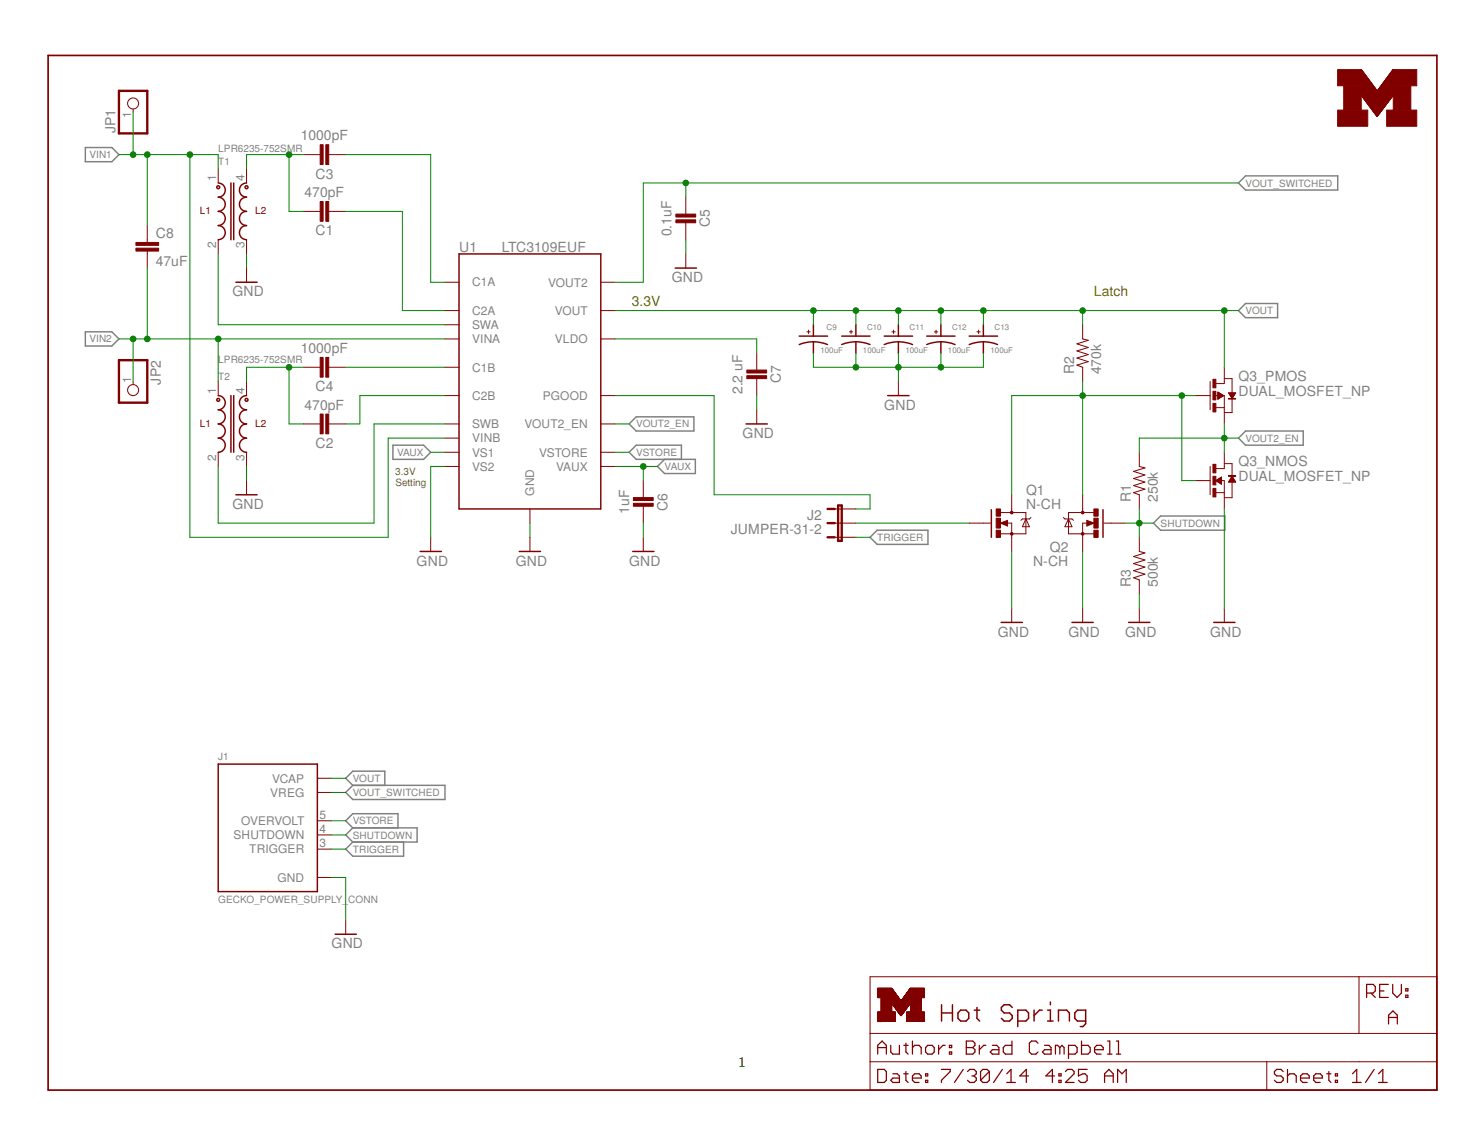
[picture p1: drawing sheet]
<svg xmlns="http://www.w3.org/2000/svg" width="279mm" height="216mm" viewBox="0 0 279 216" stroke-linecap="round" stroke-linejoin="round" font-family="sans-serif">
<g fill="none" stroke="#808080" stroke-width=".28">
<path d="M16.1 27.8h5l1.3 1.3-1.3 1.3h-5zM233.2 34.4l1.3-1.3h17.4v2.7h-17.4zM233.2 58.5l1.3-1.4h6v2.7h-6zM16.1 62.5h5l1.3 1.3-1.3 1.3h-5zM118.4 79.8l1.4-1.3h10.8v2.6h-10.8zM74 83.8h5.8l1.3 1.3-1.3 1.4h-5.8zM125.1 86.5l-1.3 1.3 1.3 1.3h5.8v-2.6h-11.1l-1.4-1.4 1.4-1.3h8.5v2.7M165.1 99.8h9.6v2.7h-9.6l-1.3-1.4zM217.2 98.5l1.3-1.4h12.1v2.7h-12.1zM233.2 82.5l1.3-1.4h10.9v2.7h-10.9zM65.1 149.2l1.3-1.4h17.4v2.7h-17.4zM66.4 147.8l-1.3-1.3 1.3-1.3h6.1v2.6"/>
<path d="M66.4 155.8l-1.3 1.4 1.3 1.3M66.4 155.8h12.1v2.7h-12.1M66.4 155.8l-1.3-1.3 1.3-1.3h8.5v2.6M66.4 158.5l-1.3 1.3 1.3 1.4h9.6v-2.7"/>
</g>
<path d="M9.1 10.4h261.4v194.8h-261.4z" fill="none" stroke="#800000" stroke-width=".32"/>
<g fill="none" stroke="#800000" stroke-width=".19">
<path d="M256.3 17.9l3 4 3-4M256.3 17.9h6.1M256.3 17.8h6.1M256.3 17.7h6.1M256.3 17.6h6.1M256.3 17.5h6.1M256.3 17.4h6.1M256.3 17.3h6.1M256.3 17.2h6.1M256.3 17.1h6.1M256.3 17l2.9 .1M256.3 17h2.9"/>
<path d="M256.3 16.9l2.9 .1M256.3 16.9h2.8M256.3 16.8l2.8 .1M256.3 16.8h2.8M256.3 16.7l2.7 .1M256.3 16.7h2.7M256.3 16.6h2.6M256.3 16.5h2.5M256.3 16.4h2.5M256.3 16.4h2.4M256.3 16.3h2.4M256.3 16.2l2.4 .1"/>
<path d="M256.3 16.2h2.3M256.3 16.1l2.3 .1M256.3 16.1h2.2M256.3 16l2.2 .1M256.3 16h2.2M256.3 15.9l2.1 .1M256.3 15.9h2.1M256.3 15.8h2M256.3 15.7l2 .1M256.3 15.7h2M256.3 15.7h1.9M256.3 15.6h1.9"/>
<path d="M256.3 15.6h1.8M256.3 15.5h1.8M256.3 15.4l1.8 .1M256.3 15.4h1.7M256.3 15.3l1.7 .1M256.3 15.3h1.6M256.3 13.1l3 4 3-4h.1v4.8h-6.1zM256.3 18h6M256.3 15.2h1.6M256.3 15.1l1.5 .1M256.3 15.1h1.5M256.3 15h1.5"/>
<path d="M256.3 15h1.4M256.3 14.9h1.4M256.3 14.9h1.3M256.3 14.8h1.3M256.3 14.7l1.2 .1M256.3 14.7h1.2M256.3 14.6h1.2M256.3 14.6h1.1M256.3 14.5h1.1M256.3 14.4h1M256.3 14.4h.9M256.3 14.3h.9"/>
<path d="M256.3 14.2h.9M256.3 14.2h.8M256.3 14.1h.8M256.3 14.1h.7M256.3 14h.7M256.3 13.9h.6M256.3 13.8h.6M256.3 13.8h.5M256.3 13.7h.5M256.3 13.6h.4M256.3 13.6h.3M256.3 13.5h.3"/>
<path d="M256.3 13.4h.3M256.3 13.4h.2M256.3 13.3h.2M256.3 13.2h.1M256.4 18.1h5.8M256.4 18.2h5.7M256.5 18.2h5.6M256.5 18.3h5.6M256.5 18.3h5.5M256.6 18.4h5.4M256.7 18.4h5.2M256.7 18.5h5.2"/>
<path d="M256.8 18.5h5.1M256.8 18.6h5M256.8 18.7h4.9M256.9 18.7h4.8M256.9 18.8h4.8M256.9 18.8h4.7M257 18.9h4.6M257.1 19h4.4M257.1 19.1h4.3M257.2 19.1h4.2M257.2 19.2h4.2M257.3 19.2h4"/>
<path d="M257.3 19.3h4M257.4 19.4h3.8M257.5 19.5h3.6M257.5 19.6h3.6M257.5 19.6h3.5M257.6 19.7h3.4M257.6 19.7h3.3M257.7 19.8h3.2M257.7 19.9h3.2M257.8 19.9h3M259.4 17.1h3M259.4 17h3"/>
<path d="M259.5 16.9h2.9M259.5 16.8h2.9M259.6 16.8h2.8M259.6 16.7h2.8M259.7 16.6h2.7M259.8 16.5h2.6M259.8 16.4h2.6M259.9 16.3h2.5M260 16.2h2.4M260.1 16.1h2.3M260.1 16h2.3M260.2 16h2.2"/>
<path d="M260.2 15.9h2.2M260.3 15.8h2.1M260.3 15.7h2.1M260.4 15.7h2M260.4 15.6h2M260.5 15.5h1.9M260.6 15.4h1.8M260.6 15.3h1.8M260.7 15.3h1.7M260.7 15.2h1.7M260.8 15.2h1.6M260.8 19.9l-3 .1"/>
<path d="M260.8 15.1h1.6M260.8 15h1.6M260.9 15h1.5M260.9 14.9h1.5M261 14.9h1.4M261 14.8h1.4M261.1 14.7h1.3M261.1 14.6h1.3M261.2 14.6h1.2M261.2 14.5h1.2M261.3 14.4h1.1M261.4 14.3h1"/>
<path d="M261.4 14.2h1M261.5 14.2h.9M261.5 14.1h.9M261.6 14h.8M261.7 13.9h.7M261.7 13.8h.7M261.8 13.8h.6M261.8 18.6h-5M261.8 13.7h.6M261.9 13.6h.5M262 13.5h.4M262 13.4h.4"/>
<path d="M262.1 13.4h.3M262.1 13.3h.3M262.2 13.2h.2M25.1 20.5v.6M41.1 31.8v2.6M46.4 31.8v2.6M57.1 29.1h3.2M57.1 39.8h3.2M61.6 29.1h3.5M61.6 39.8h3.5M129.1 37.1v3.5M257.8 20h3"/>
<path d="M257.9 20h2.8M257.9 20.1h2.8M257.9 20.1h2.7M258 20.2h2.6M258 20.3h2.5M258.1 20.3h2.4M258.1 20.4h2.4M258.1 20.4h2.3M258.2 20.5h2.2M258.2 20.5h2.1M258.2 20.6h2.1M258.3 20.6h2"/>
<path d="M258.3 20.7h1.9M258.4 20.7h1.8M258.4 20.8h1.7M258.5 20.9h1.6M258.5 20.9h1.5M258.6 21h1.4M258.6 21h1.3M258.6 21.1h1.3M258.7 21.1h1.2M258.7 21.2h1.2M258.7 21.2h1.1M258.8 21.3h1"/>
<path d="M258.8 21.3h.9M258.8 21.4h.9M258.9 21.4h.8M259 21.5h.6M259 21.6h.5M259.1 21.7h.4M259.1 21.7h.3M259.1 21.8h.3M259.2 21.8h.2M259.2 21.9h.1M27.7 42.5v3.2M27.7 47.2v3.3"/>
<path d="M41.1 45.1v2.7M46.4 45.1v2.7M46.4 50.5v2.6M83.8 53.1h2.6M83.8 58.5h2.6M113.1 53.1h2.7M113.1 58.5h2.7M129.1 41.9v3.2M129.1 47.8v2.7M25.1 71.8v.6M41.1 71.8v2.7M46.4 71.8v2.7"/>
<path d="M57.1 69.1h3.2M57.1 79.8h3.2M61.6 69.1h3.5M61.6 79.8h3.5M83.8 61.1h2.6M83.8 63.8h2.6M83.8 69.1h2.6M83.8 74.5h2.6M83.8 79.8h2.6M113.1 63.8h2.7M113.1 74.5h2.7M113.1 79.8h2.7"/>
<path d="M142.5 66.5v3.4M142.5 71.3v3.2M142.5 77.1v2.7M151.9 62.5h.6M152.2 62.1v.7M159.9 62.5h.6M160.2 62.1v.7M167.9 62.5h.7M168.2 62.1v.7M169.1 71.8v2.7M175.9 62.5h.7M176.2 62.1v.7"/>
<path d="M183.9 62.5h.7M184.2 62.1v.7M203.8 61.1v2.7l1.1 .3-2.1 .6 2.1 .7-2.1 .7 2.1 .6-2.1 .7 2.1 .7-2.1 .6 1 .4v2.7M225.2 74.5h2.6M227.8 71.8v5.3M228.8 74.5h1.7v5.3M228.9 76.7h1.6M229.3 73.8l1.1 .7-1.1 .6zM229.3 75.1h.1M229.3 75h.1M229.3 75h.3M229.3 74.9h.4"/>
<path d="M229.3 74.8h.5M229.3 74.7h.6M229.3 74.7h.7M229.3 74.6h.9M229.3 74.5h1M229.3 74.4h.9M229.3 74.3h.8M229.3 74.2h.7M229.3 74.1h.6M229.3 74.1h.4M229.3 74h.3M229.3 73.9h.2"/>
<path d="M229.3 73.9h.1M230.5 69.1v3.1h-1.6M230.5 71.3h1.5v2.8M231.3 73.9h1.3l-.6 1.1zM231.4 74h1.2M231.4 74.1h1.2M231.4 74.1h1.1M231.5 74.2h1M231.5 74.3h.9M231.6 74.4h.8M231.6 74.4h.7M231.7 74.5h.6"/>
<path d="M231.7 74.6h.5M231.8 74.7h.4M231.8 74.7h.3M231.9 74.8h.2M231.9 74.9h.2M232 75v2.7h-1.5M232 75h.1M41.1 85.1v2.7M46.4 85.1v2.7M46.4 90.5v2.6M83.8 82.5h2.6M83.8 85.1h2.6"/>
<path d="M83.8 87.8h2.6M99.8 95.8v2.7M113.1 85.1h2.7M113.1 87.8h2.7M121.1 90.5v3.4M121.1 95.3v3.2M157.1 98.5h4M157.1 95.8h4M182.5 98.5h4M188.4 98.5l1.3-.6v1.1zM188.4 96.5h4.7v4h-4.7M189.5 98.5h1v5.3"/>
<path d="M190.5 93.1v3.4M193.1 97.7l.7 1.4h-1.3zM194.1 97.4l-.3 .3h-1.3l-.3 .2M200.2 97.4l.3 .3h1.3l.3 .2M201.2 97.7l.6 1.4h-1.3zM203.8 93.1v3.4M204.6 97.9l1.4 .6-1.4 .5zM204.8 98.5h-1v5.3M205.9 96.5h-4.7v4h4.8M207.8 98.5h4M214.5 85.1v2.7l1.1 .3-2.2 .6 2.2 .7-2.2 .7 2.2 .6-2.2 .7 2.2 .7-2.2 .6 1.1 .4v2.7M225.2 90.5h2.6"/>
<path d="M227.8 87.8v5.3M228.9 92.7h1.6M228.9 90.5l1.1-.7v1.3zM228.9 90.5h1.6v5.3M229 90.4h1M229 90.6h1M229.1 90.3h.9M229.2 90.6h.8M229.2 90.3h.8M229.3 90.7h.7M229.4 90.2h.6M229.4 90.8h.6"/>
<path d="M229.5 90.1h.5M229.5 90.9h.5M229.6 90h.4M229.7 90.9h.3M229.7 90h.3M229.8 91h.2M229.8 89.9h.2M229.9 91.1h.1M230 89.8h.1M230.5 85.1v3.1h-1.6M230.5 87.3h1.5v2.4M231.3 90.7h1.3"/>
<path d="M231.4 90.6h1.2M231.4 90.6h1.1M231.5 90.5h1M231.5 90.4h.9M231.6 90.3h.8M231.6 90.3h.7M231.6 90.2h.7M231.7 90.1h.6M231.8 90h.4M231.8 89.9h.3M231.9 89.8h.2M231.9 89.7h.1"/>
<path d="M232 90.7v3h-1.5M232 89.7l.6 1h-1.3zM81.1 101.1v2.7M99.8 101.1v2.7M121.1 101.1v2.7M157.1 101.1h4M190.5 114.5v2.7M203.8 114.5v2.7M214.5 101.1v2.7l1.1 .3-2.2 .7 2.2 .6-2.2 .7 2.2 .6-2.2 .7 2.2 .7-2.2 .7 1.1 .4v2.6M214.5 114.5v2.7M230.5 114.5v2.7M59.8 146.5h2.6"/>
<path d="M59.8 149.2h2.6M59.8 154.5h2.6M59.8 157.2h2.6M59.8 159.8h2.6M59.8 165.2h2.6M65.1 173.2v2.7M163.8 183.9h106.7v21.3h-106.7zM163.8 199.9h106.7M163.8 194.5h106.7M165.3 192.2h3.3M165.3 192.1h3.3M165.3 192h3.3"/>
<path d="M165.3 191.9h3.3M165.3 191.8h3.3M165.3 191.7h3.3M165.3 191.6h3.3M165.3 191.5h3.3M165.3 191.4h3.3M165.3 191.3h3.3M165.3 191.2h3.3M165.3 191.1h3.3M165.3 191h3.3M165.3 190.9h3.3M165.3 190.8h3.3"/>
<path d="M165.3 190.7h3.3M165.3 190.6h3.3M165.3 190.5h3.3M165.3 187.8h3.9M165.3 187.7h3.8M165.3 187.6l3.8 .1M165.3 187.6h3.8M165.3 187.6h3.7M165.3 187.5h3.7M165.3 187.4h3.6M165.3 187.3h3.5M165.3 187.2l3.5 .1"/>
<path d="M165.3 187.2h3.4M165.3 187.1l3.4 .1M165.3 187.1h3.4M165.3 187l3.4 .1M165.3 187h3.3M165.3 186.9h3.3M165.3 186.9h3.2M165.3 186.8h3.2M165.3 186.8h3.1M165.3 186.7h3.1M165.3 186.6h3.1M165.3 186.6h3"/>
<path d="M165.3 186.5h3M165.3 186.5h2.9M165.3 186.4h2.9M165.3 186.3h2.8M165.3 186.2l2.8 .1M165.3 186.2h2.7M165.3 186.1l2.7 .1M165.3 186.1h2.7M165.3 186.1h2.6M165.3 186h2.6M165.9 190.4h2M165.9 190.3h2"/>
<path d="M165.9 190.2h2M165.9 190.1h2M165.9 190h2M165.9 189.9h2M165.9 189.8h2M165.9 189.7h2M165.9 189.6h2M165.9 189.5h2M165.9 189.4h2M165.9 189.3h2M165.9 189.2h2M165.9 189.1h2"/>
<path d="M165.9 189h2M165.9 188.9h2M165.9 188.9h5.5M165.9 188.8h7.5M165.9 188.7h7.5M165.9 188.6h7.5M165.9 188.5h7.5M165.9 188.4h7.5M165.9 188.4h3.7M165.9 188.3h3.6M165.9 188.2h3.6M165.9 188.1h3.5"/>
<path d="M165.9 188h3.4M165.9 187.9l3.4 .1M165.9 187.9h3.4M165.9 187.8h3.3M168 189h3.3M168.1 189.1h3.1M168.1 189.2h3.1M168.2 189.3h2.9M168.2 189.3h2.8M168.3 189.3h2.7M168.3 189.4h2.6M168.4 189.5h2.5"/>
<path d="M168.4 189.6h2.4M168.5 189.6h2.3M168.5 189.7h2.3M168.6 189.7h2.1M168.6 192.3h-3.3M168.6 189.8h2.1M168.6 190.6h-3.3M168.7 189.9h1.9M168.8 190.1h1.7M168.8 190.1h1.6M168.9 190.2h1.5M168.9 190.2h1.4"/>
<path d="M169 190.3h1.3M169 190.4h1.3M169.1 190.4h1.1M169.1 190.5h1.1M169.1 190.6h1M169.2 190.6h.9M169.2 190.7h.8M169.3 190.7h.7M169.3 190.8h.6M169.4 190.9h.5M169.4 190.9h.4M169.5 191h.3"/>
<path d="M169.5 191.1h.2M169.6 191.1h.1M169.6 191.2h.1M169.7 188.4h3.7M169.7 188.3h3.7M169.8 191l-.3 .1M169.8 188.3h3.6M169.8 188.2h3.6M169.9 188.1h3.5M169.9 188h3.5M170 188h3.4M170 190.8h-.7"/>
<path d="M170 187.9h3.4M170.1 187.9h3.3M170.1 187.7h3.9M170.2 190.5h-1.1M170.2 187.7h3.8M170.2 187.6h3.8M170.3 187.6h3.7M170.3 187.5h3.7M170.4 187.4h3.6M170.4 187.3h3.6M170.5 187.3h3.5M170.5 190h-1.7"/>
<path d="M170.6 187.2h3.4M170.6 187.1h3.4M170.7 187h3.3M170.7 192.3h3.3M170.7 192.2h3.3M170.7 192.1h3.3M170.7 192h3.3M170.7 191.9h3.3M170.7 191.8h3.3M170.7 191.7h3.3M170.7 191.6h3.3M170.7 191.5h3.3"/>
<path d="M170.7 191.4h3.3M170.7 191.3h3.3M170.7 191.2h3.3M170.7 191.1h3.3M170.7 191h3.3M170.7 190.9h3.3M170.7 190.8h3.3M170.7 190.7h3.3M170.7 190.6h3.3M170.7 190.5h3.3M170.8 186.9h3.2M170.8 186.8h3.2"/>
<path d="M170.9 186.8h3.1M170.9 186.7h3.1M170.9 186.6h3.1M171 189.4h-2.7M171 186.6h3M171 186.5h3M171.1 186.5h2.9M171.1 186.4h2.9M171.1 189.2h-2.9M171.2 186.4h2.8M171.2 186.3h2.8M171.3 189h-3.3"/>
<path d="M171.3 186.2h2.7M171.3 188.9h-3.3M171.3 188.9h.1M171.3 186.1h2.7M171.4 186.1h2.6M171.4 190.5h.1M171.4 186h2.6M171.4 190.4h2M171.4 190.3h2M171.4 190.2h2M171.4 190.1h2M171.4 190h2"/>
<path d="M171.4 189.9h2M171.4 189.8h2M171.4 189.7h2M171.4 189.6h2M171.4 189.5h2M171.4 189.4h2M171.4 189.3h2M171.4 189.2h2M171.4 189.1h2M171.4 189h2M171.4 188.9h2M173.4 187.8h.1"/>
<path d="M174 187.8h-3.9M238.5 199.9v5.3M255.9 183.9v10.6"/>
<circle cx="25.1" cy="19.5" r="1.04"/>
<circle cx="25.1" cy="73.4" r="1.04"/>
</g>
<g fill="none" stroke="#800000" stroke-width=".23">
<path d="M165.2 198.4v-1.6l.9-.8 .8 .8v1.6M165.2 197.2h1.7M167.7 196.8v1.2l.4 .4h1.2v-1.6M170.2 196.8h.8M170.6 196.4v1.6l.4 .4M171.8 196v2.4M171.8 197.2l.4-.4h.8l.4 .4v1.2M174.7 196.8h.8l.4 .4v.8l-.4 .4h-.8l-.4-.4v-.8zM176.7 196.8v1.6M177.9 196.8h-.4l-.8 .8M178.8 196.8h.4v.4h-.4zM178.8 198h.4v.4h-.4z"/>
<path d="M181.9 197.2h1.3M181.9 196h1.3l.4 .4v.4l-.4 .4 .4 .4v.4l-.4 .4h-1.3zM184.4 196.8v1.6M185.6 196.8h-.4l-.8 .8M186.8 196.8h.9l.4 .4v1.2h-1.3l-.4-.4 .4-.4h1.3M190.5 196v2.4h-1.2l-.4-.4v-.8l.4-.4h1.2M195.4 196.4l-.4-.4h-.8l-.4 .4v1.6l.4 .4h.8l.4-.4M196.7 196.8h.8l.4 .4v1.2h-1.2l-.4-.4 .4-.4h1.2M199.5 197.2l-.4-.4h-.4v1.6M199.5 197.2v1.2M199.5 197.2l.4-.4 .4 .4v1.2M201.2 198.4h1.2l.4-.4v-.8l-.4-.4h-1.2v2.4"/>
<path d="M203.6 196v2.4h1.3l.4-.4v-.8l-.4-.4h-1.3M206.1 197.6h1.6v-.4l-.4-.4h-.8l-.4 .4v.8l.4 .4h.8M208.5 198.4h.9M208.5 196h.4v2.4M210.2 198.4h.8M210.2 196h.4v2.4M257.3 186.9h1.2l.4-.4v-.8l-.4-.4h-1.2v2.4M258.1 186.9l.8 .8M259.8 186.5h.8M261.4 185.3h-1.6v2.4h1.6M261.4 192.7v-1.6l.9-.8 .8 .8v1.6M261.4 191.5h1.7"/>
<path d="M262.2 185.3v1.6l.8 .8 .8-.8v-1.6M264.7 187.3h.4v.4h-.4zM264.7 186.1h.4v.4h-.4zM165.2 201.3h1.3l.4 .4v1.6l-.4 .5h-1.3zM168.1 202.1h.8l.4 .4v1.3h-1.2l-.4-.5 .4-.4h1.2M170.2 202.1h.8M170.6 201.7v1.6l.4 .5M171.8 202.9h1.6v-.4l-.4-.4h-.8l-.4 .4v.8l.4 .5h.8M174.3 203.3h.4v.5h-.4zM174.3 202.1h.4v.4h-.4zM177.2 201.3h1.7v.4l-1.7 1.6v.5M181.4 201.3l-1.7 2.5"/>
<path d="M182.2 201.7l.4-.4h.8l.4 .4v.4l-.4 .4M183 202.5h.4M183.4 202.5l.4 .4v.4l-.4 .5h-.8l-.4-.5M186.3 201.7v1.6l-.5 .5h-.8l-.4-.5M186.3 201.7l-.5-.4h-.8l-.4 .4v1.6M186.3 201.7l-1.7 1.6M188.7 201.3l-1.6 2.5M189.5 203.8h1.7M189.5 202.1l.9-.8v2.5M193.6 202.5h-1.6l1.2-1.2v2.5M198.5 202.5h-1.6l1.2-1.2v2.5M199.4 203.3h.4v.5h-.4z"/>
<path d="M199.4 202.1h.4v.4h-.4zM200.6 201.7l.4-.4h.8l.4 .4v.4l-1.6 1.7h1.6M204.7 201.3h-1.6v1.2l.8-.4h.4l.4 .4v.8l-.4 .5h-.8l-.4-.5M208 202.5h1.6M208 203.8v-1.7l.8-.8 .8 .8v1.7M210.4 203.8v-2.5l.8 .8 .8-.8v2.5M241.6 201.7l-.4-.4h-.8l-.5 .4v.4l.5 .4h.8l.4 .4v.4l-.4 .5h-.8l-.5-.5M242.4 202.5l.4-.4h.8l.5 .4v1.3M242.4 201.3v2.5M244.9 202.9h1.6v-.4l-.4-.4h-.8l-.4 .4v.8l.4 .5h.8M247.3 202.9h1.7v-.4l-.4-.4h-.9l-.4 .4v.8l.4 .5h.9M249.8 202.1h.8"/>
<path d="M250.2 201.7v1.6l.4 .5M251.4 203.3h.4v.5h-.4zM251.4 202.1h.4v.4h-.4zM254.6 203.8h1.7M254.6 202.1l.8-.8v2.5M258.7 201.3l-1.6 2.5M259.5 203.8h1.7M259.5 202.1l.8-.8v2.5"/>
</g>
<g fill="none" stroke="#800000" stroke-width=".28">
<path d="M41.1 34.4a1.33 1.33 0 0 1 1.3 1.4 1.33 1.33 0 0 1-1.3 1.3 1.34 1.34 0 0 1 1.3 1.3 1.34 1.34 0 0 1-1.3 1.4 1.33 1.33 0 0 1 1.3 1.3 1.33 1.33 0 0 1-1.3 1.4 1.33 1.33 0 0 1 1.3 1.3 1.33 1.33 0 0 1-1.3 1.3M43.5 34.4v10.7M44 34.4v10.7M46.4 34.4a1.33 1.33 0 0 0-1.3 1.4 1.33 1.33 0 0 0 1.3 1.3 1.34 1.34 0 0 0-1.3 1.3 1.34 1.34 0 0 0 1.3 1.4 1.33 1.33 0 0 0-1.3 1.3 1.33 1.33 0 0 0 1.3 1.4 1.33 1.33 0 0 0-1.3 1.3 1.33 1.33 0 0 0 1.3 1.3M44.4 53.1h4M86.4 47.8h26.7v48h-26.7zM127.1 50.5h4M41.1 74.5a1.33 1.33 0 0 1 1.3 1.3 1.33 1.33 0 0 1-1.3 1.3 1.33 1.33 0 0 1 1.3 1.4 1.33 1.33 0 0 1-1.3 1.3 1.33 1.33 0 0 1 1.3 1.3 1.33 1.33 0 0 1-1.3 1.4 1.33 1.33 0 0 1 1.3 1.3 1.33 1.33 0 0 1-1.3 1.3M43.5 74.5v10.6M44 74.5v10.6M46.4 74.5a1.33 1.33 0 0 0-1.3 1.3 1.33 1.33 0 0 0 1.3 1.3 1.33 1.33 0 0 0-1.3 1.4 1.33 1.33 0 0 0 1.3 1.3 1.33 1.33 0 0 0-1.3 1.3 1.33 1.33 0 0 0 1.3 1.4 1.33 1.33 0 0 0-1.3 1.3 1.33 1.33 0 0 0 1.3 1.3M140.5 79.8h4"/>
<path d="M150.5 64.9a7 7 0 0 1 5.3 0M150.5 63.3h5.3M153.1 61.1v2.2M153.1 64.3v2.2M158.5 64.9a7 7 0 0 1 5.3 0M158.5 63.3h5.3M161.1 61.1v2.2M161.1 64.3v2.2M166.5 64.9a7 7 0 0 1 5.3 0M166.5 63.3h5.3M167.1 74.5h4.1M169.1 61.1v2.2"/>
<path d="M169.1 64.3v2.2M174.5 64.9a7 7 0 0 1 5.3 0M174.5 63.3h5.3M177.1 61.1v2.2M177.1 64.3v2.2M182.5 64.9a7 7 0 0 1 5.3 0M182.5 63.3h5.3M185.1 61.1v2.2M185.1 64.3v2.2M44.4 93.1h4M186.6 95.9v5.2M207.7 95.9v5.2"/>
<path d="M79.1 103.8h4M97.8 103.8h4M119.1 103.8h4M188.5 117.2h4M201.8 117.2h4M212.5 117.2h4M228.5 117.2h4M41.1 143.8h18.7v24h-18.7zM63.1 175.9h4M177.3 189.1v3.1M177.3 190.7h2M179.3 189.1v3.1"/>
<path d="M180.9 190.1h1l.5 .6v1l-.5 .5h-1l-.5-.5v-1zM183.4 190.1h1M183.9 189.6v2.1l.5 .5M190.6 189.6l-.5-.5h-1l-.6 .5v.5l.6 .6h1l.5 .5v.5l-.5 .5h-1l-.6-.5M191.6 192.2h1.5l.6-.5v-1l-.6-.6h-1.5v3.1M194.7 190.1v2.1M196.2 190.1h-.5l-1 1.1M197.2 192.2h1.1M197.2 190.1h.6v2.1M197.8 188.6v.5M199.3 192.2v-2.1h1.5l.5 .6v1.5M204.4 192.2h-1.5l-.5-.5v-1l.5-.6h1.5v2.6l-.5 .5h-.5"/>
<circle cx="41.1" cy="35.2" r=".28"/>
<circle cx="46.4" cy="35.2" r=".28"/>
<circle cx="41.1" cy="75.3" r=".28"/>
<circle cx="46.4" cy="75.3" r=".28"/>
</g>
<g fill="#800000" stroke="#800000" stroke-width=".19">
<path d="M60.3 27.2h.5v3.8h-.5z"/>
<path d="M61.3 27.2h.6v3.8h-.6z"/>
<path d="M60.3 67.3h.5v3.7h-.5z"/>
<path d="M61.3 67.3h.6v3.7h-.6z"/>
<path d="M60.3 37.9h.5v3.8h-.5z"/>
<path d="M61.3 37.9h.6v3.8h-.6z"/>
<path d="M60.3 77.9h.5v3.8h-.5z"/>
<path d="M61.3 77.9h.6v3.8h-.6z"/>
<path d="M119.3 94.7h3.7v.6h-3.7z"/>
<path d="M119.3 93.7h3.7v.5h-3.7z"/>
<path d="M127.3 41.4h3.7v.5h-3.7z"/>
<path d="M127.3 40.3h3.7v.6h-3.7z"/>
<path d="M140.6 70.7h3.7v.6h-3.7z"/>
<path d="M140.6 69.7h3.7v.5h-3.7z"/>
<path d="M228.4 87.4h.5v1.6h-.5z"/>
<path d="M228.4 89.7h.5v1.6h-.5z"/>
<path d="M228.4 91.9h.5v1.6h-.5z"/>
<path d="M231.3 89.5h1.3v.2h-1.3z"/>
<path d="M228.4 71.4h.5v1.6h-.5z"/>
<path d="M228.4 73.7h.5v1.6h-.5z"/>
<path d="M228.4 75.9h.5v1.6h-.5z"/>
<path d="M231.3 75h1.3v.1h-1.3z"/>
<path d="M187.6 99.8h.8v1.4h-.8z"/>
<path d="M187.6 95.8h.8v1.4h-.8z"/>
<path d="M187.6 97.5h.8v1.9h-.8z"/>
<path d="M206 99.8h.8v1.4h-.8z"/>
<path d="M206 95.8h.8v1.4h-.8z"/>
<path d="M206 97.5h.8v1.9h-.8z"/>
<path d="M25.6 46.7h4.3v.6h-4.3z"/>
<path d="M25.6 45.6h4.3v.6h-4.3z"/>
<path d="M251.8 13.1h4.5v3.1h-4.5z"/>
<path d="M253 16.2h3.3v4.5h-3.3z"/>
<path d="M251.8 20.7h5.7v3.1h-5.7z"/>
<path d="M261.1 20.7h5.6v3.1h-5.6z"/>
<path d="M262.3 16.2h3.3v4.5h-3.3z"/>
<path d="M262.3 13.1h4.4v3.1h-4.4z"/>
</g>
<g fill="none" stroke="#800000" stroke-width=".44">
<path d="M22.4 17.1h5.3v8h-5.3zM22.4 67.8h5.3v8h-5.3zM155.8 95.8h1.3M155.8 98.5h1.3M157.8 95.1h.7v6.7h-.7zM155.8 101.1h1.3"/>
<circle cx="190.5" cy="96.5" r=".13"/>
<circle cx="203.8" cy="96.5" r=".13"/>
<circle cx="190.5" cy="100.5" r=".13"/>
<circle cx="203.8" cy="100.5" r=".13"/>
</g>
<path d="M189.5 98.2l-.9 .3 .9 .2v-.2h-.2M204.8 98.2l.9 .3-.9 .2v-.2h.2" fill="none" stroke="#800000" stroke-width=".34"/>
<g fill="none" stroke="#008000" stroke-width=".19">
<path d="M22.4 29.1h18.7v2.7M25.1 21.1v8M27.7 29.1v13.4M35.8 29.1v72h37.3v-18.6h10.7M54.4 29.1v10.7h2.7M57.1 29.1h-10.7v2.7M65.1 29.1h16v24h2.7M65.1 39.8h10.7v18.7h8M129.1 34.4v2.7M233.2 34.4h-112.1v18.7h-5.3M27.7 50.5v13.3M41.1 47.8v13.3h42.7"/>
<path d="M46.4 47.8v2.7M115.8 58.5h117.4M129.1 45.1v2.7M153.1 58.5v2.6M161.1 58.5v2.6M169.1 58.5v2.6M177.1 58.5v2.6M185.1 58.5v2.6M203.8 58.5v2.6M230.5 58.5v10.6M22.4 63.8h61.4M25.1 63.8v8"/>
<path d="M41.1 63.8v8M54.4 69.1v10.7h2.7M57.1 69.1h-10.7v2.7M65.1 69.1h18.7M83.8 74.5h-16v5.3h-2.7M83.8 79.8h-13.4v18.7h-29.3v-10.7M115.8 79.8h2.6M115.8 74.5h18.7v18.6h29.3v2.7h-2.7M115.8 63.8h26.7v2.7M142.5 74.5v2.6M153.1 66.5v2.6h32v-2.6M161.1 66.5v2.6"/>
<path d="M169.1 66.5v5.3M177.1 66.5v2.6M203.8 71.8v21.3M222.5 74.5v16h2.7M225.2 74.5h-34.7v18.6M230.5 79.8v5.3M46.4 87.8v2.7M81.1 85.1h2.7M83.8 87.8h-2.7v13.3M99.8 98.5v2.6M115.8 87.8h8M115.8 85.1h2.6"/>
<path d="M121.1 87.8v2.7M121.1 98.5v2.6M161.1 98.5h21.4M211.8 98.5h5.4M214.5 95.8v5.3M230.5 95.8v18.7M233.2 82.5h-18.7v2.6M161.1 101.1h2.7M190.5 103.8v10.7M203.8 103.8v10.7M214.5 111.8v2.7M62.4 146.5h2.7"/>
<path d="M62.4 149.2h2.7M62.4 157.2h2.7M62.4 154.5h2.7M62.4 159.8h2.7M62.4 165.2h2.7v8"/>
</g>
<g fill="#008000" stroke="#008000" stroke-width=".19">
<circle cx="54.4" cy="69.1" r=".53"/>
<circle cx="54.4" cy="29.1" r=".53"/>
<circle cx="161.1" cy="69.1" r=".53"/>
<circle cx="169.1" cy="69.1" r=".53"/>
<circle cx="177.1" cy="69.1" r=".53"/>
<circle cx="41.1" cy="63.8" r=".53"/>
<circle cx="27.7" cy="63.8" r=".53"/>
<circle cx="25.1" cy="63.8" r=".53"/>
<circle cx="35.8" cy="29.1" r=".53"/>
<circle cx="27.7" cy="29.1" r=".53"/>
<circle cx="25.1" cy="29.1" r=".53"/>
<circle cx="121.1" cy="87.8" r=".53"/>
<circle cx="153.1" cy="58.5" r=".53"/>
<circle cx="161.1" cy="58.5" r=".53"/>
<circle cx="169.1" cy="58.5" r=".53"/>
<circle cx="177.1" cy="58.5" r=".53"/>
<circle cx="185.1" cy="58.5" r=".53"/>
<circle cx="203.8" cy="58.5" r=".53"/>
<circle cx="230.5" cy="58.5" r=".53"/>
<circle cx="129.1" cy="34.4" r=".53"/>
<circle cx="203.8" cy="74.5" r=".53"/>
<circle cx="222.5" cy="74.5" r=".53"/>
<circle cx="214.5" cy="98.5" r=".53"/>
<circle cx="230.5" cy="82.5" r=".53"/>
</g>
<text font-size="2.7" x="139" y="200.9">1</text>
<g font-size="2.6" fill="#808080">
<text x="21.7" y="25.1" transform="rotate(-90 21.7 25.1)">JP1</text>
<text x="56.6" y="26.4">1000pF</text>
<text x="59.4" y="33.6">C3</text>
<text x="57.3" y="37.1">470pF</text>
<text x="29.4" y="44.7">C8</text>
<text x="59.4" y="44.3">C1</text>
<text x="86.5" y="47.5">U1</text>
<text x="94.5" y="47.5">LTC3109EUF</text>
<text x="126.5" y="44.5" transform="rotate(-90 126.5 44.5)">0.1uF</text>
<text x="133.7" y="42.8" transform="rotate(-90 133.7 42.8)">C5</text>
<text x="29.3" y="50.1">47uF</text>
<text x="126.5" y="53.1">GND</text>
<text x="43.8" y="55.8">GND</text>
<text x="56.6" y="66.5">1000pF</text>
<text x="202.3" y="70.4" transform="rotate(-90 202.3 70.4)">R2</text>
<text x="207.3" y="70.5" transform="rotate(-90 207.3 70.5)">470k</text>
<text x="233.2" y="71.8">Q3_PMOS</text>
<text x="30.3" y="72.4" transform="rotate(-90 30.3 72.4)">JP2</text>
<text x="57.3" y="77.1">470pF</text>
<text x="59.4" y="73.7">C4</text>
<text x="139.8" y="74.2" transform="rotate(-90 139.8 74.2)">2.2 uF</text>
<text x="147" y="72.1" transform="rotate(-90 147 72.1)">C7</text>
<text x="166.5" y="77.1">GND</text>
<text x="233.2" y="74.5">DUAL_MOSFET_NP</text>
<text x="139.8" y="82.5">GND</text>
<text x="59.4" y="84.3">C2</text>
<text x="233.2" y="87.8">Q3_NMOS</text>
<text x="43.8" y="95.8">GND</text>
<text x="193.2" y="95.8">N-CH</text>
<text x="193.2" y="93.1">Q1</text>
<text x="212.9" y="94.5" transform="rotate(-90 212.9 94.5)">R1</text>
<text x="218" y="94.5" transform="rotate(-90 218 94.5)">250k</text>
<text x="233.2" y="90.5">DUAL_MOSFET_NP</text>
<text x="118.4" y="96.8" transform="rotate(-90 118.4 96.8)">1uF</text>
<text x="125.6" y="96.1" transform="rotate(-90 125.6 96.1)">C6</text>
<text x="137.6" y="100.5">JUMPER-31-2</text>
<text x="151.9" y="97.9">J2</text>
<text x="78.4" y="106.5">GND</text>
<text x="97.1" y="106.5">GND</text>
<text x="118.5" y="106.5">GND</text>
<text x="194.5" y="106.5">N-CH</text>
<text x="197.6" y="103.8">Q2</text>
<text x="212.9" y="110.5" transform="rotate(-90 212.9 110.5)">R3</text>
<text x="218" y="110.5" transform="rotate(-90 218 110.5)">500k</text>
<text x="187.8" y="119.8">GND</text>
<text x="201.2" y="119.8">GND</text>
<text x="211.8" y="119.8">GND</text>
<text x="227.9" y="119.8">GND</text>
<text x="62.4" y="178.5">GND</text>
</g>
<g font-size="2.6" fill="#808000">
<text x="118.9" y="57.7">3.3V</text>
<text x="206" y="55.8">Latch</text>
</g>
<g font-size="2.2" fill="#808080">
<text x="24.7" y="22.1" transform="rotate(-90 24.7 22.1)">1</text>
<text x="40.7" y="34.1" transform="rotate(-90 40.7 34.1)">1</text>
<text x="46" y="34.1" transform="rotate(-90 46 34.1)">4</text>
<text x="40.7" y="46.7" transform="rotate(-90 40.7 46.7)">2</text>
<text x="46" y="46.7" transform="rotate(-90 46 46.7)">3</text>
<text x="88.9" y="53.9">C1A</text>
<text x="103.2" y="53.9">VOUT2</text>
<text x="88.9" y="59.3">C2A</text>
<text x="104.5" y="59.3">VOUT</text>
<text x="88.9" y="61.9">SWA</text>
<text x="88.9" y="64.6">VINA</text>
<text x="104.5" y="64.6">VLDO</text>
<text x="88.9" y="69.9">C1B</text>
<text x="24.7" y="72" transform="rotate(-90 24.7 72)">1</text>
<text x="40.7" y="74.1" transform="rotate(-90 40.7 74.1)">1</text>
<text x="46" y="74.1" transform="rotate(-90 46 74.1)">4</text>
<text x="88.9" y="75.3">C2B</text>
<text x="102.2" y="75.3">PGOOD</text>
<text x="88.9" y="80.6">SWB</text>
<text x="88.9" y="83.3">VINB</text>
<text x="98.8" y="80.6">VOUT2_EN</text>
<text x="40.7" y="86.8" transform="rotate(-90 40.7 86.8)">2</text>
<text x="46" y="86.8" transform="rotate(-90 46 86.8)">3</text>
<text x="88.9" y="85.9">VS1</text>
<text x="88.9" y="88.6">VS2</text>
<text x="101.5" y="85.9">VSTORE</text>
<text x="104.7" y="88.6">VAUX</text>
<text x="100.6" y="93.3" transform="rotate(-90 100.6 93.3)">GND</text>
<text x="50.9" y="150">VREG</text>
<text x="51.3" y="147.3">VCAP</text>
<text x="45.4" y="155.3">OVERVOLT</text>
<text x="60.1" y="154.1">5</text>
<text x="44" y="158">SHUTDOWN</text>
<text x="46.9" y="160.6">TRIGGER</text>
<text x="60.1" y="156.8">4</text>
<text x="60.1" y="159.5">3</text>
<text x="52.3" y="166">GND</text>
</g>
<g font-size="1.9" fill="#808080">
<text x="16.8" y="29.8">VIN1</text>
<text x="41.1" y="28.6">LPR6235-752SMR</text>
<text x="41.1" y="31">T1</text>
<text x="234.5" y="35.1">VOUT_SWITCHED</text>
<text x="234.5" y="59.1">VOUT</text>
<text x="16.8" y="64.5">VIN2</text>
<text x="41.1" y="68.3">LPR6235-752SMR</text>
<text x="41.1" y="71.5">T2</text>
<text x="119.8" y="80.5">VOUT2_EN</text>
<text x="234.5" y="83.1">VOUT2_EN</text>
<text x="74.8" y="85.8">VAUX</text>
<text x="119.8" y="85.8">VSTORE</text>
<text x="125.1" y="88.5">VAUX</text>
<text x="165.2" y="101.8">TRIGGER</text>
<text x="218.5" y="99.1">SHUTDOWN</text>
<text x="41.1" y="143">J1</text>
<text x="66.4" y="147.2">VOUT</text>
<text x="66.4" y="149.8">VOUT_SWITCHED</text>
<text x="66.4" y="155.2">VSTORE</text>
<text x="66.4" y="157.8">SHUTDOWN</text>
<text x="66.4" y="160.5">TRIGGER</text>
<text x="41.1" y="170">GECKO_POWER_SUPPLY_</text>
<text x="65.6" y="170">CONN</text>
</g>
<g font-size="1.9" fill="#800000">
<text x="37.6" y="40.3">L1</text>
<text x="48" y="40.3">L2</text>
<text x="37.6" y="80.3">L1</text>
<text x="48" y="80.3">L2</text>
</g>
<g font-size="1.9" fill="#808000">
<text x="74.4" y="89.4">3.3V</text>
<text x="74.4" y="91.4">Setting</text>
</g>
<g font-size="1.5" fill="#808080">
<text x="155.6" y="62.2">C9</text>
<text x="163.2" y="62.2">C10</text>
<text x="171.2" y="62.2">C11</text>
<text x="179.2" y="62.2">C12</text>
<text x="187.3" y="62.2">C13</text>
<text x="154.5" y="66.5">100uF</text>
<text x="162.5" y="66.5">100uF</text>
<text x="170.5" y="66.5">100uF</text>
<text x="178.5" y="66.5">100uF</text>
<text x="186.5" y="66.5">100uF</text>
</g>
</svg>
